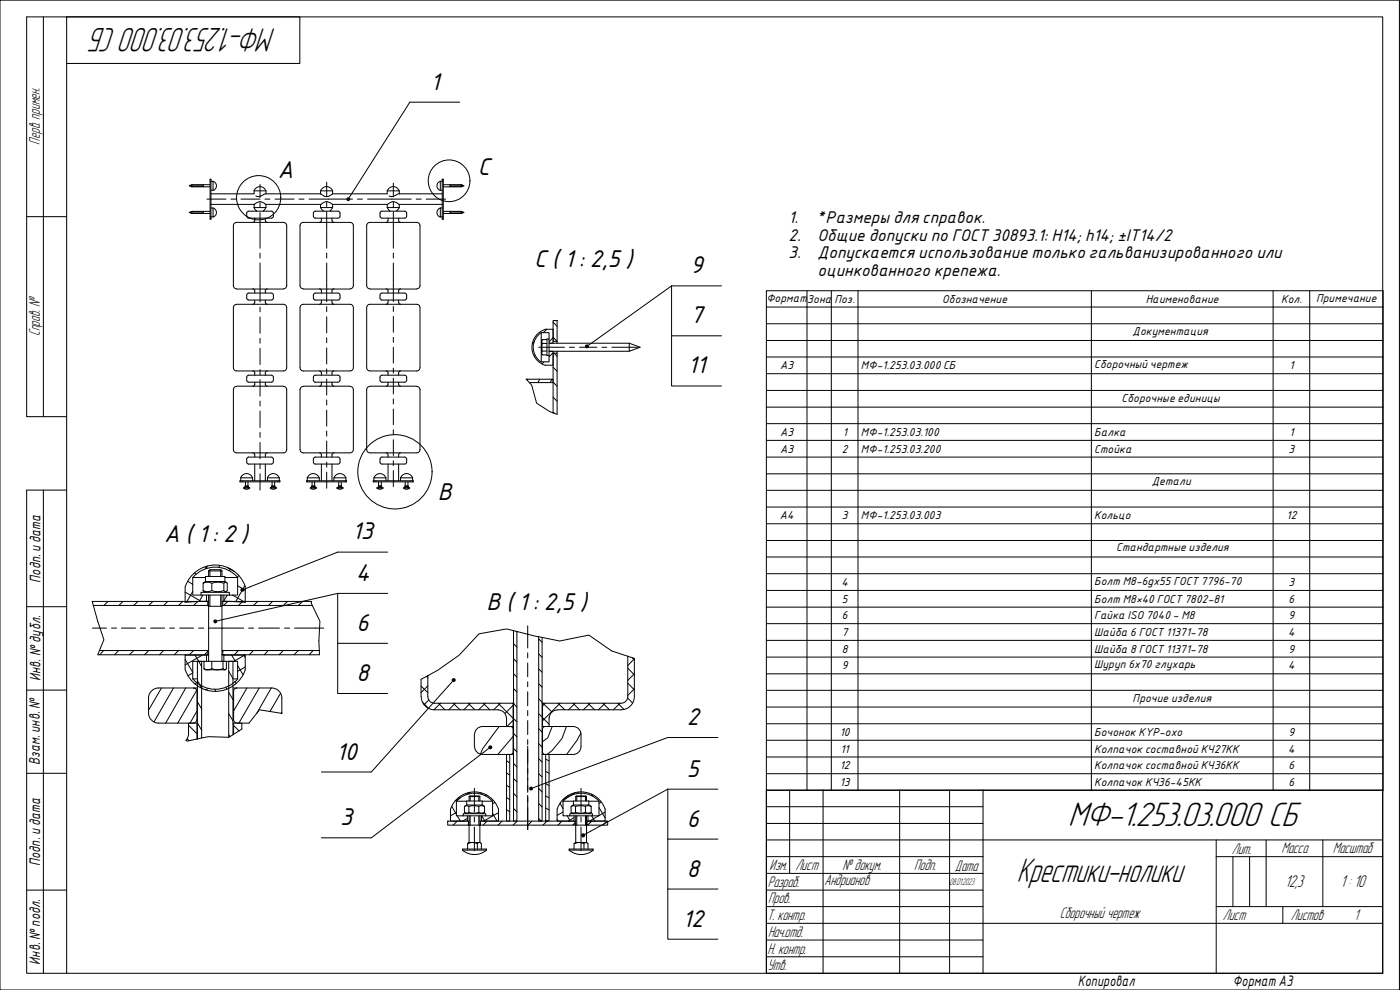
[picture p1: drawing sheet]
<svg xmlns="http://www.w3.org/2000/svg" width="420mm" height="297mm" viewBox="0 0 420 297" stroke-linecap="round" stroke-linejoin="round" font-family="sans-serif">
<g fill="none" stroke="#000" stroke-width=".3">
<path d="M0 0h420v297h-420zM13 5.1v119.9M20 5.1h395v286.9h-395zM20 19h70v-13.9h-82v119.9h12M138 30.7h-15l-18.2 28.5M56.8 55.7l.8-.3v.7zM57.3 55.9h3.7M57.3 55.5h3.7M57.6 56.1h5.5M57.6 55.4h5.5M61 55.4v.7M62.1 59.7h5.7"/>
<path d="M63.1 53.8h.2v12h-.2zM63.3 54.4h.6M63.9 54.4v2.7h-.6M63.9 54.4a1.43 1.43 0 0 1 1.1 1.4 1.43 1.43 0 0 1-1.1 1.3M69.3 59.7h1.5M72.3 59.7h5.7M76.2 57.3a1.87 1.87 0 0 1 1.8-1.3 1.87 1.87 0 0 1 1.8 1.3M76.3 57.3h3.5v.9M76.3 57.3v.9h-13M78 55.4v3.9M79.5 59.7h1.5M79.8 58.2h-.2a3.2 3.2 0 0 1-2.8 .6"/>
<path d="M79.8 58.2h16.5M82.6 59.7h5.7M89.7 59.7h1.5M92.8 59.7h13M96.2 57.3a1.87 1.87 0 0 1 1.8-1.3 1.87 1.87 0 0 1 1.8 1.3M98 54.7v4.2M99.8 57.3h-3.6l.1 .9a2.32 2.32 0 0 0 3.5 0M99.8 57.3v.9M107.3 59.7h1.5M110.3 59.7h13.1M116.2 57.3h3.6M116.2 57.3v.9h-16.4"/>
<path d="M116.2 57.3a1.87 1.87 0 0 1 1.8-1.3 1.87 1.87 0 0 1 1.8 1.3M118 54.9v4.1M119.8 58.2h-.2a3.2 3.2 0 0 1-2.8 .6M119.8 57.3v.9M119.8 58.2h12.9M124.9 59.7h1.5M127.9 59.7h5.8M132.1 54.4a1.43 1.43 0 0 0-1 1.4 1.43 1.43 0 0 0 1 1.3M132.1 54.4v2.7h.6M132.1 54.4h.6M132.7 53.8h.3v12h-.3zM133 56.1h5.4"/>
<path d="M133 55.4h5.4M135.1 55.9h3.6M135.1 55.5h3.6M135.1 55.4v.7M138.4 55.4l.9 .3-.9 .4zM8 65h12M56.8 63.7l.8-.3v.7zM57.3 63.9h3.7M57.3 63.5h3.7M57.6 64.1h5.5M57.6 63.4h5.5M61 63.4v.7"/>
<path d="M63.3 62.4h.6M63.3 61.3h13M63.9 62.4v2.7h-.6M63.9 62.4a1.43 1.43 0 0 1 1.1 1.4 1.43 1.43 0 0 1-1.1 1.3M74 63.9l.1 1.2 .5 .4M74.6 63.4h6.8l.5 .1 .1 .5M74.6 63.4l-.4 .1-.2 .5M76.2 62.3l.8 1.1M76.3 61.3a2.27 2.27 0 0 1 3.5 .1v.9h-3.5zM76.5 65.5l-.1 .9-.5 .3M78 60.8v1.5M78 63.8v10.7"/>
<path d="M78 75.9v1.6M78 78.9v11.7M79.1 63.2v.2M79.6 65.5l.1 .9 .5 .3M79.8 62.3l-.7 .9M79.8 61.3h16.5M82 63.9v1.2l-.3 .3-7.1 .1M85 66.7h-14a.98 .98 0 0 0-1 1v18a.99 .99 0 0 0 1 1M85.1 66.7a.98 .98 0 0 1 .9 1v18a.99 .99 0 0 1-.9 1M91 66.7a.98 .98 0 0 0-1 1v18a.99 .99 0 0 0 1 1M91.1 66.7h14a.98 .98 0 0 1 .9 1v18a.99 .99 0 0 1-.9 1M94 63.9l.1 1.2 .5 .4 7.1-.1 .3-.3v-1.2"/>
<path d="M94 64l.2-.5 .4-.1h6.8l.5 .1 .1 .5M96.2 62.3l.8 1.1M96.3 61.3a2.27 2.27 0 0 1 3.5 .1v.9h-3.6zM96.5 65.5l-.1 .9-.5 .3M98 60.4v1.6M98 63.4v11.1M98 75.9v1.6M98 78.9v11.6M99.1 63.2v.2M99.6 65.5l.1 .9 .5 .3M99.8 62.3l-.7 .9M99.8 61.3h16.5"/>
<path d="M114 63.9l.1 1.2 .3 .3 7 .1M116.2 62.3l.1-1a2.27 2.27 0 0 1 3.5 .1v.9M116.2 62.3h3.6M116.2 62.3l.8 1.1M116.5 65.5l-.1 .9-.5 .3M118 60.6v1.5M118 63.5v11M118 75.9v1.6M118 78.9v11.6M119.1 63.2v.2M119.6 65.5l.1 .9 .5 .3M119.8 62.3l-.7 .9"/>
<path d="M119.8 61.3h12.9M121.4 63.4h-6.8l-.4 .1-.2 .5M121.4 63.4l.5 .1 .1 .5M122 63.9v1.2l-.6 .4M125 66.7h-14a.98 .98 0 0 0-1 1v18a.99 .99 0 0 0 1 1M125.1 66.7a.98 .98 0 0 1 .9 1v18a.99 .99 0 0 1-.9 1M132.1 62.4a1.43 1.43 0 0 0-1 1.4 1.43 1.43 0 0 0 1 1.3M132.1 62.4v2.7h.6M132.1 62.4h.6M133 64.1h5.4M133 63.4h5.4M135.1 63.4v.7"/>
<path d="M135.1 63.9h3.6M135.1 63.5h3.6M138.4 63.4l.9 .3-.9 .4zM71.1 86.7h13.9M74.6 87.9h6.8l.5 .2 .1 .4v1.2l-.6 .3h-6.8M74.6 87.9l-.4 .2-.2 .4 .1 1.2 .5 .3M75.9 86.7l.4 .1 .2 .5M76.5 90l-.1 .9-.5 .4M76.5 87.3v.6M78 92.1v1.5M78 95.1v4.9M79.6 90l.1 .9 .5 .4"/>
<path d="M79.6 87.3v.6M80.2 86.7l-.4 .1-.2 .5M85 91.3h-14a.98 .98 0 0 0-1 1v18a.99 .99 0 0 0 1 1h14M85.1 91.3a.98 .98 0 0 1 .9 1v18a.99 .99 0 0 1-.9 1M91 91.3a.98 .98 0 0 0-1 1v18a.99 .99 0 0 0 1 1M91.1 91.3h14a.98 .98 0 0 1 .9 1v18a.99 .99 0 0 1-.9 1h-14M91.1 86.7h13.9M94.2 88.1l.4-.2h6.8l.6 .4v1.1l-.1 .5-.5 .1h-6.8l-.4-.1-.2-.4zM95.9 86.7l.4 .1 .2 .5M96.5 90l-.1 .9-.5 .4M96.5 87.3v.6M98 92v1.5"/>
<path d="M98 95v4.9M99.6 90l.1 .9 .5 .4M99.6 87.3v.6M100.2 86.7l-.4 .1-.2 .5M111.1 86.7h13.9M115.9 86.7l.4 .1 .2 .5M116.5 90l-.1 .9-.5 .4M116.5 87.3v.6M118 91.9v1.6M118 94.9v4.8M119.6 90l.1 .9 .5 .4M119.6 87.3v.6"/>
<path d="M120.2 86.7l-.4 .1-.2 .5M121.4 87.9h-6.8l-.4 .2-.2 .4 .1 1.2 .3 .3h7M121.4 87.9l.5 .2 .1 .4v1.2l-.6 .3M125 91.3h-14a.98 .98 0 0 0-1 1v18a.99 .99 0 0 0 1 1h14M125.1 91.3a.98 .98 0 0 1 .9 1v18a.99 .99 0 0 1-.9 1M162.4 99.8a5.2 5.2 0 0 0 0 8.8M162.4 99.8v8.8h2.4v-1.9M162.4 99.8h2.4v1.9M163.6 98.8h2.4v4.2h-1.2h24M163.6 98.8a5.6 5.6 0 0 0-4 5.4 5.6 5.6 0 0 0 4 5.4M164.1 98.8l-1 1M166 96.2h1.2v6.2h-1.2z"/>
<path d="M166 96.7l1.2 1.2M201.5 85.8v15h15M201.5 85.8l-24.8 17.8M201.5 85.8h15M230 87.2h185.1v150h-185.1zM230 92.1h185.1M230 97.1h185.1M242.2 87.2v150M249.5 87.2v150M257.5 87.2v150M327.5 87.2v150M382.1 87.2v150"/>
<path d="M393.1 87.2v150M71 115.9a.98 .98 0 0 0-1 1v18a.99 .99 0 0 0 1 1h14M71.1 115.9h13.9M74.6 112.6h6.8l.5 .1 .1 .4v1.2l-.3 .3-7.1 .1M74.6 112.6l-.4 .1-.2 .4 .1 1.2 .5 .4M75.9 111.3l.5 .4 .1 .9M76.5 115.3l-.2 .4-.4 .2M76.5 114.7v.6M78 101.5v1.5M78 104.5v4.9M78 110.9v1.5M78 113.9v5"/>
<path d="M79.6 115.3l.2 .4 .4 .2M79.6 114.7v.6M80.2 111.3l-.5 .4-.1 .9M85.1 115.9a.98 .98 0 0 1 .9 1v18a.99 .99 0 0 1-.9 1M91 115.9a.98 .98 0 0 0-1 1v18a.99 .99 0 0 0 1 1M91.1 115.9h13.9M94.2 112.7l.4-.1h6.8l.6 .3v1.2l-.1 .4-.5 .2h-6.8l-.5-.4zM95.9 111.3l.5 .4 .1 .9M96.5 115.3l-.2 .4-.4 .2M96.5 114.7v.6M98 101.3v1.6M98 104.4v4.8"/>
<path d="M98 110.7v1.5M98 113.7v4.8M99.6 115.3l.2 .4 .4 .2M99.6 114.7v.6M100.2 111.3l-.5 .4-.1 .9M105.1 115.9a.98 .98 0 0 1 .9 1v18a.99 .99 0 0 1-.9 1h-14M111 115.9a.98 .98 0 0 0-1 1v18a.99 .99 0 0 0 1 1h14M111.1 115.9h13.9M115.9 111.3l.5 .4 .1 .9M116.5 115.3l-.2 .4-.4 .2M116.5 114.7v.6M118 101.2v1.5"/>
<path d="M118 104.2v4.8M118 110.5v1.4M118 113.5v4.7M118 119.7v1.5M119.6 115.3l.2 .4 .4 .2M119.6 114.7v.6M120.2 111.3l-.5 .4-.1 .9M121.4 112.6h-6.8l-.4 .1-.2 .4 .1 1.2 .3 .3 7 .1M121.4 112.6l.5 .1 .1 .4v1.2l-.6 .4M125.1 115.9a.98 .98 0 0 1 .9 1v18a.99 .99 0 0 1-.9 1M157.9 113.8h8.1v1h-7.1zM158.4 113.8l-.2 .2"/>
<path d="M158.9 114.8l.7 .8 1.4 5.4 4 2.5 1 .4M160.3 102.5l-.5 .6M160.7 106.7l-.4 .3M161.7 104.2h7.7M162 113.8l-.6 1M162.8 101.9l-.2 .6 .2 .5-.2 1.2 .2 2.3M162.8 101.9l-.2 .3v4l.2 .3M162.8 106.5h1.3M162.8 101.9h1.3M162.8 103h1.3M162.8 105.3h1.3M163.3 108.6l-.6 .5"/>
<path d="M164.1 101.7h.7v5h-.7zM165.7 113.8l-.6 1M166 106h1.2v18.3l-1.2-.4zM166 101.2l1.2 1.2v.6M166 119.2l1.2 1.2M166 114.7l1.2 1.2M166 110.2l1.2 1.2M166 105.8l-1.2 1.2M166 101.3l-1.2 1.2M166.3 106l.9 .9M167.2 105.4v.6M170.9 104.2h1.5"/>
<path d="M173.9 104.2h5.2M180.7 104.2h1.4M183.6 104.2h7.8M188.8 103l3.4 1.2-3.4 1.2zM188.8 105.4h-24h1.2v4.2h-2.4M201.5 100.8v15h15M230 102.2h185.1M230 107.1h185.1M230 112.1h185.1M230 117.1h185.1M74.6 137.1h6.8l.5 .2 .1 .4v1.2l-.6 .3h-6.8M74.6 137.1l-.4 .2-.2 .4 .1 1.2 .5 .3"/>
<path d="M75.9 135.9l.5 .3 .1 .9M76.5 139.2v5.1M78 120.3v1.5M78 123.3v5M78 129.7v1.5M78 132.8v4.9M78 139.2v1.4M79.6 139.2v5.1M80.2 135.9l-.5 .3-.1 .9M94.2 137.3l.4-.2h6.8l.6 .4v1.1l-.1 .5-.5 .1h-6.8l-.4-.1-.2-.4zM95.9 135.9l.5 .3 .1 .9M96.5 139.2v5.1"/>
<path d="M98 120v1.5M98 123v4.9M98 129.3v1.6M98 132.3v4.9M98 138.7v1.5M99.6 139.2v5.1M100.2 135.9l-.5 .3-.1 .9M115.9 135.9l.5 .3 .1 .9M116.5 139.2v5.1M118 122.7v4.7M118 129v1.5M118 131.9v4.8"/>
<path d="M118 138.2v1.5M119.6 139.2v5.1M120.2 135.9l-.5 .3-.1 .9M121.4 137.1h-6.8l-.4 .2-.2 .4 .1 1.2 .3 .3h7M121.4 137.1l.5 .2 .1 .4v1.2l-.6 .3M166 123.7l.4 .3M230 137.1h185.1M230 122.2h185.1M230 127.1h185.1M230 132.1h185.1M13 147.1v144.9M20 147.1h-12v144.9h12"/>
<path d="M72 144.3h12v.3h-12zM72.2 143.4a1.87 1.87 0 0 1 1.8-1.3 1.87 1.87 0 0 1 1.8 1.3M72.3 143.4h3.5v.9M72.3 143.4v.9M73.1 146.5l.7 .3 1.1-.3M73.2 146.4h1.7M73.2 146.4h.1M73.5 146v.4M73.7 145.8h.7M73.7 145.8l-.2 .2 .9-.2M73.7 144.6v1.2M74.2 146v.4"/>
<path d="M74.4 145.8l.1 .6M74.4 145.8h.1M74.4 144.6v1.2M74.9 146.4h.1M78 142.2v4.9M80.2 143.4a1.87 1.87 0 0 1 1.8-1.3 1.87 1.87 0 0 1 1.8 1.3M81.1 146.5l.7 .3 1.1-.3M81.2 146.4h1.7M81.2 146.4h.1M81.5 146v.4M81.6 145.8h.8M81.6 145.8h.1"/>
<path d="M81.7 145.8h.7M81.7 144.6v1.2M82.2 146v.4M82.4 145.8l.2 .6M82.4 145.8h.1M82.4 144.6v1.2M82.9 146.4h.1M83.8 143.4h-3.5v.9M83.8 143.4v.9M92 144.3h12v.3h-12zM92.2 143.4h3.6M92.2 143.4v.9"/>
<path d="M92.2 143.4a1.87 1.87 0 0 1 1.8-1.3 1.87 1.87 0 0 1 1.8 1.3M93.1 146.5l.7 .3 1.1-.3M93.2 146.4h1.7M93.2 146.4h.1M93.5 146v.4M93.6 145.8h.8M93.6 145.8h.1M93.7 145.8h.7M93.7 144.6v1.2M94.2 146v.4M94.4 145.8l.2 .6M94.4 145.8h.1"/>
<path d="M94.4 144.6v1.2M94.9 146.4h.1M95.8 143.4v.9M98 141.7v4.8M100.2 143.4h3.6v.9M100.2 143.4v.9M100.2 143.4a1.87 1.87 0 0 1 1.8-1.3 1.87 1.87 0 0 1 1.8 1.3M101.1 146.5l.7 .3 1.1-.3M101.2 146.4h1.7M101.2 146.4h.1M101.5 146v.4M101.7 145.8h.7"/>
<path d="M101.7 145.8l-.2 .2 .9-.2M101.7 144.6v1.2M102.2 146v.4M102.4 145.8l.2 .6M102.4 145.8h.1M102.4 144.6v1.2M102.9 146.4h.1M112 144.3h12v.3h-12zM112.2 144.3v-.9h3.6v.9M112.2 143.4a1.87 1.87 0 0 1 1.8-1.3 1.87 1.87 0 0 1 1.8 1.3M113.1 146.5l.7 .3 1.1-.3M113.2 146.4h1.7"/>
<path d="M113.2 146.4h.1M113.5 146v.4M113.6 145.8h.8M113.6 145.8h.1M113.6 144.6v1.2M114.2 146v.4M114.4 145.8l.2 .6M114.4 145.8h.1M114.4 144.6v1.2M114.9 146.4h.1M118 141.2v4.8M120.2 143.4a1.87 1.87 0 0 1 1.8-1.3 1.87 1.87 0 0 1 1.8 1.3"/>
<path d="M121.1 146.5l.7 .3 1.1-.3M121.2 146.4h1.7M121.2 146.4h.1M121.5 146v.4M121.6 145.8h.8M121.6 145.8h.1M121.6 144.6v1.2M122.2 146v.4M122.4 145.8l.2 .6M122.4 145.8h.1M122.4 144.6v1.2M122.9 146.4h.1"/>
<path d="M123.8 143.4h-3.6v.9M123.8 143.4v.9M230 142.2h185.1M230 147.1h185.1M230 152.1h185.1M230 157.1h185.1M55.6 177.7l4.8 2.8M56.3 174.4l1.5 .9M57.8 177.5l-1.8 3.1M57.9 173.3a8.9 8.9 0 0 1 13.5 0M58.4 171.9l.5 .4M60.3 178.5v-.8h8.5v.8"/>
<path d="M60.3 178.5h8.5M60.9 178.5l-1.1 2M61 177.2l.7 .5M61 175v2.2M61.5 170.1l.7 .4M61.7 173.3h-3.9v5.2h2.5M61.7 173h5.8v1.5h-5.8zM61.7 174.5l-.7 .5 .7-.3h1.2a1.44 1.44 0 0 0 1.6 0h1.7l1 .3 .5-.3 .5 .3v2.2l-.3 .3h-.5l-.2-.3-1 .3h-1.7a1.44 1.44 0 0 0-1.6 0h-1.2l-.7-.3M62 178.5v1.9M62.2 169.8l-.5 .9M62.6 171.3l.4-.4h3.2l.4 .4M62.6 178.5l-.1 19.9"/>
<path d="M62.6 171.3h4M62.6 171.3v1.7M63 170.9v2.1M63 178.5v3.4M63.6 175v2.2M66 169.7l-.3 .6M66.2 170.9v2.1M66.2 178.5v3.4M66.6 178.5v19.9M66.6 171.3v1.7M67.2 175v2.2M67.2 178.5v2"/>
<path d="M67.5 173.3h3.8M67.5 174.5l.4 .3M67.9 177.5l-.4 .2M68.1 170.2l2.3 1.4M68.2 178.5l-1 1.8M69.1 170.7l-.3 .5M69.8 178.5l3.7 2.2M71.3 173.3v5.2h-2.5M71.3 175.8l2.3 1.3M71.6 172.6l-.4 .6M73.5 175.8l-2.8 4.7M101.3 178v15h15"/>
<path d="M101.3 178l-36.1 8.3M101.3 178h15M116.3 165.7h-15l-28 11.1M230 162.2h185.1M230 167.1h185.1M230 172.1h185.1M230 177.2h185.1M8 182h12M27.7 180.5h34.7v1.2h-34.4zM27.7 188.5h4.2M27.9 180.5l-.2 .1M28 181.7l3.2 10.2-1.4 3.3"/>
<path d="M29.8 195.2h32.6v1.3h-33.1zM31.1 195.2l-1.2 1.3M32.4 180.5l-1.2 1.2M33.5 188.5h1.5M35.6 195.2l-1.2 1.3M36.4 188.5h4.3M36.9 180.5l-1.2 1.2M40.1 195.2l-1.2 1.3M41.4 180.5l-1.3 1.2M42.2 188.5h1.5M44.6 195.2l-1.2 1.3M45.2 188.5h4.2"/>
<path d="M45.9 180.5l-1.3 1.2M49.1 195.2l-1.2 1.3M50.4 180.5l-1.3 1.2M50.9 188.5h1.5M53.6 195.2l-1.3 1.3M53.9 188.5h4.2M54.9 180.5l-1.3 1.2M55.6 197.9l2.2 3.8M55.8 196.5l-.2 .1M58.1 195.2l-1.3 1.3M58.5 196.6l2 3.4M59.4 180.5l-1.3 1.2"/>
<path d="M59.6 188.5h1.6M60.7 196.6l-5.1 2.9M61.2 198.4h10.1v5.3h-1.4M61.2 198.4h-3.4v5.3M61.2 198.4v2.2M62 198.4v-1.8h-6.4v4.4a9.5 9.5 0 0 0 9 6.4 9.5 9.5 0 0 0 9-6.4v-4.4h-6.4v1.8M62 180.4l-6.4 .3v-4.7a9.5 9.5 0 0 1 9-6.5 9.5 9.5 0 0 1 9 6.5v4.7l-6.4-.3M62 180.4h.6M62.4 180.5h.2M62.4 181.7l.2 .1M62.4 196.5l.2-.1-.6 .2M62.4 195.4l-1.1 1.1"/>
<path d="M62.6 195.1l-.2 .1M62.6 181.9h4M62.6 188.5h10.6M63.6 198.4v2.2M66.6 195.1l.3 .1M66.9 195.2h28.9l.1 1.3h-29zM66.9 180.5h26.6l-.1 .5 .3 .7h-26.8zM66.9 180.5h-.3M66.9 181.7l-.3 .1M66.9 196.5l-.3-.1 .6 .2M66.9 198.4v2.2M67.1 195.2l-.2 .2"/>
<path d="M67.9 198.4v2.2l-.5 .4-.5-.4M68.3 180.5l-1.2 1.2M69.5 196.6l1.1 1.8M71.3 199.7l1.7 2.8M71.6 195.2l-1.3 1.3M72.8 180.5l-1.2 1.2M73.2 196.6l.4 .6M73.4 196.5l.2 .1M73.4 196.6l-3.2 1.8M74.6 188.5h1.5M76.1 195.2l-1.3 1.3M77.3 180.5l-1.2 1.2"/>
<path d="M77.6 188.5h6.3M80.5 195.2l-1.2 1.3M81.8 180.5l-1.2 1.2M85 195.2l-1.2 1.3M85.4 188.5h1.5M86.3 180.5l-1.3 1.2M88.4 188.5h8.8M89.5 195.2l-1.2 1.3M90.8 180.5l-1.3 1.2M93.7 181.7l2.3 4.7-.3 5.9 .1 2.9M94 195.2l-1.2 1.3M101.3 193v15.1h15"/>
<path d="M154.1 189.2l-2.1-.5-8.2 1.5-6 6.4-6.4 4.5-3 1.6M154.1 189.2v57.2h1v-56.9M154.1 193.2l1 1M154.1 197.7l1 1M154.1 189.2l1 .3M154.9 189.4l.2 .3M155.1 189.5l6.6 1.6M158.4 187.8v6.6M158.4 195.9v1.5M158.4 198.9v4.2M161.7 191.1v55.3h1v-55.2M161.7 196.2l1 1"/>
<path d="M161.7 191.7l1 1M161.7 191.1l1 .1M162.7 191.2l5.3 1.1 8.7-1.8 6.9 4.8 4.8 1.6M188.4 196.9l2 .6v11.5M188.4 196.9v12.1M189.7 197.3l.7 .7M190.4 197.7l-2 2M230 182.2h185.1M230 187.1h185.1M230 192.1h185.1M230 197.2h185.1M8 207.1h12"/>
<path d="M44.6 213.9a3 3 0 0 0 3 3.1h10.5M48.5 206.4l-3.9 6.7M52.1 206.4l-5.9 10.2M55.8 206.4l-6.1 10.6M56.6 217.6l2.5 2.5M57.8 201.9l-1.4 .8M57.8 203.7h1.4M57.9 203.7a8.9 8.9 0 0 0 13.5 0M58.1 206.4a.98 .98 0 0 1 1 1M59 207.2l-5.7 9.8M59.1 215.9a.98 .98 0 0 1-1 1M59.1 204.8l-.6 .4"/>
<path d="M59.1 213.3l-2.1 3.7M59.1 217h.1M59.1 207.4v8.5M59.2 206.4h-11.6a3 3 0 0 0-3 3v4.5M59.2 216.9l1.3 2.2M59.2 210.6l1.3 2.1M59.2 204.2l1.4 2.4M61.2 200.6a2.33 2.33 0 0 0 2.4 0M61.2 200.6l.4 .4 6.2-.2M62.5 206.6l-.8 .4M63.6 200.6a4.6 4.6 0 0 0 3.3 0M64.4 206.7l.4 .7"/>
<path d="M67.8 206.2l.3 .5M68.6 214.1l1.3 2.2M68.6 207.8l1.3 2.1M68.6 201.4l1.3 2.2M69.9 217h.2M69.9 206.4h11.7M70.1 217h2.5v1.7l-2.5 1.6zM70.1 207.4v8.5a.98 .98 0 0 0 1 1M70.1 217.7l1.7 1.6M70.5 204.5l.3 .6M71.1 206.4a.98 .98 0 0 0-1 1M73.6 200.1l-2.3 1.3"/>
<path d="M74.1 206.4l-4 6.9M77.8 206.4l-6.1 10.6M81.4 206.4l-4.3 7.6M81.6 206.4a3 3 0 0 1 3 3v4.5M84.2 208l-3.2 5.5M84.6 213.9l-6.7-.9-3.2 4h-3.6M84.6 213.7l-.2 .3M126.4 205.9l2 1.9M126.4 209a4 4 0 0 0 4 4h19.2M126.9 210.8l1.6 1.7M128 202.9l.4 .4M128.4 209a2 2 0 0 0 2 2h23.6v7h-2v-2.6"/>
<path d="M128.4 205.8l-2 2M128.4 202.7v6.3M128.4 202.7l-2 1.1v5.2M128.7 210l-1.4 1.4M131.6 211l1.9 2M132.2 211l-2 2M135.8 204.5l-24.4 27.1h-14.9M136 211l2 2M136.7 211l-2 2M140.5 211l2 2M141.2 211l-2 2M145 211l2 2"/>
<path d="M145.7 211l-2.1 2M149.5 211l4.5 4.5M149.6 213a2.38 2.38 0 0 1 2.4 2.4M149.8 218l-5 6.6-.6 1.6M150.2 211l-2.1 2M152 218h.1M154 211h.1M154 216.1l-1.9 1.9M154 211.6l-2.4 2.4M154 218h.1M154.1 206.6l1 1M154.1 211.1l1 1"/>
<path d="M154.1 215.6l1 1M154.1 202.2l1 .9M158.4 204.6v1.4M158.4 207.6v4.2M158.4 213.2v1.5M158.4 216.2v4.2M161.7 218.6l1 1M161.7 214.2l1 .9M161.7 209.7l1 1M161.7 205.2l1 1M161.7 200.7l1 1M162.7 211h.1"/>
<path d="M162.7 218h.1M162.8 215.3l2 2M162.9 211l2.7 2.6M163.6 218h8.4M163.6 218a.79 .79 0 0 0-.8 .8v6.8M163.6 211l-.8 .8M165.7 218l-1.3 3.3-1.6 1.3M167.2 213a2.38 2.38 0 0 0-2.4 2.4M167.4 211l2.1 2M168.1 211l-5.3 5.3M170 218l-1.3 3.6-3 3.6-1.6 1.2M172 211l1.9 2"/>
<path d="M172 218a2.38 2.38 0 0 1 2.4 2.4v3.6a2.38 2.38 0 0 1-2.4 2.4M172.6 211l-2 2M174.3 219.9l-1.1 2.1-3.1 4.4M176.5 211l1.9 2M177.1 211l-2 2M180.9 211l2 2M181.6 211l-2 2M185.4 211l1.9 1.8M186.1 211l-2 2M188.3 209.4l1.6 1.5M188.4 209a2 2 0 0 1-2 2h-23.6v7h2v-2.6M188.4 205l2 2"/>
<path d="M188.4 200.5l2 2M190.4 209a4 4 0 0 1-4 4h-19.2M190.4 206.7l-2 1.9M190.4 202.2l-2 1.9M230 202.2h185.1M230 207.1h185.1M230 212.1h185.1M230 217.2h185.1M8 232h12M56.1 221.7l.6 .5M59.1 221.7l-2.9 .7-.4-.2M59.1 221.7v-4.7h-2.5l-.1 3.6-.7 1.6"/>
<path d="M59.1 221.7h.1M60.5 221.4v-23h-1.3v23.3M60.5 221.4l-1.3 .3M68.6 221.2l-6.1-.2-2 .4M68.6 220.5l.4 .5M69.9 220.5v-22.1h-1.3v22.8M69.9 220.5l-1.3 .7M70.1 220.3l-.2 .2M137.7 239.3l.2 .3M138 239.5l-1.3 .8M140.6 237.9l.2 .3M140.8 239l.2-.2h2.8l.2 .2"/>
<path d="M140.8 239v1.3M140.8 239h3.2M141 237.7l-1.1 .7M141.1 238.8v1.5M142.4 236.5v7.1M143.7 238.8v1.5M144 239v1.3M144.2 237.9l.3 .4M146 238.6l-.4 .1M146.6 224.6l-35.2 26.8h-14.9M152 226.4h1v20h-1zM152 239.3l1 .6"/>
<path d="M152 235.6l1 .6M152 232l1 .5M152 228.3l1 .6M154 225.6v-6.8a.79 .79 0 0 0-.8-.8h-8.4a2.38 2.38 0 0 0-2.4 2.4l.1 4.1a2.38 2.38 0 0 0 2.3 1.9h9.3M154 225.6a.79 .79 0 0 1-.8 .8M154 221l-4.6 5.4M154.1 224.6l1 1M154.1 238l1 1.1M154.1 220.1l1 1M154.1 233.6l1 1M154.1 229.1l1 1M158.4 221.9v1.5"/>
<path d="M158.4 223.9v13.8M158.4 238.6v10.3M161.7 236.6l1 1M161.7 232.1l1 1M161.7 227.6l1 1M161.7 223.1l1 1M162.7 226.4h9.3M162.8 225.6a.79 .79 0 0 0 .8 .8M163.8 226.4h1v20h-1zM163.8 238.8l1 .6M163.8 235.1l1 .6M163.8 231.4l1 .6"/>
<path d="M163.8 227.8l1 .5M170.4 238.7l.2 .4M172.7 237.9l-3.9 2.1M172.8 239l.2-.2h2.8l.2 .2M172.8 239h3.2M172.8 239v1.3M173.1 238.8v1.5M173.4 237.7l.3 .3M174.4 236.5v7.1M175.7 238.8v1.5M176 239v1.3M177.5 238.3l.3 .6"/>
<path d="M177.9 238.5l-.4 .2M200.4 236.8v15h15.1M200.4 236.8l-24.8 13.5M200.4 236.8h15.1M215.5 221.3h-15.1l-40.4 15.1M230 237h185v55h-185zM230 222.1h185.1M230 227.1h185.1M230 232.1h185.1M237 237v25.1M247 237v55M270 237v55"/>
<path d="M285 237v55M295 237v55M134.4 246.4h6.2v1.2h-6.2zM135.2 242.7v3.7h5.1v-1.6M135.2 242.8a7.6 7.6 0 0 1 7.2-5.2 7.6 7.6 0 0 1 7.2 5.2M135.6 241.9l1.4 2.4M137 240.4v4.4h2M137 243.8l-1.8 1M137 240.4h3.1M137 240.4a7.2 7.2 0 0 1 10.8 0M137.2 246.4l-1.2 1.2M137.2 244.8l1 1.6"/>
<path d="M138.8 255.1a5.6 5.6 0 0 0 7.2 0M138.8 255.1v-.4h7.2v.4M138.8 255.1h7.2M139 244.8v-.7h6.8v.7M139 244.8h6.8M139.5 243.8l.6 .3M140.1 240.3h4.6v1.2h-4.6zM140.1 241.5l-.6 .4M140.3 245.5l-1.5 .9M140.3 253.2v1.5M140.6 247.4l-.1 .2M140.6 247.6h3.6"/>
<path d="M140.6 246.4h.2M140.7 242v1.8M140.8 252.8l-.5 .4a2.99 2.99 0 0 1 3 0 .67 .67 0 0 1 .6-.4 .67 .67 0 0 1 .6 .4v1.5M140.8 244.8v8M140.8 252.8h3.2M141.1 244.8v2.8M142.4 245.2v1.4M142.4 248.1v7.2M143.3 253.2v1.5M143.7 242v1.8M143.7 244.8v2.8M144 252.8h.1"/>
<path d="M144 244.8v8M144 246.4h.2M144.2 246.4h28.4v1.2h-28.4zM144.6 244.8l.9 1.6M144.7 240.4h3.1M144.7 241.5l.7 .5M145.4 242l-.9-.3-.8 .3-1.5-.3-1.5 .3-.6-.3-.7 .3v1.8l.4 .2 .9-.2 .8 .2 2.2-.2 1.3 .2 .4-.2M145.4 243.8l-.7 .3M145.4 242v1.8M146.2 246.4l-1.2 1.2M147.8 240.4v4.4h-2M147.8 244l1.4 2.4"/>
<path d="M148.5 240.8l-.7 .4M149.6 242.7v3.7h-5.1v-1.6M149.6 243.8l-4.4 2.6M150.7 246.4l-1.2 1.2M152 242.9l1 .7M154.1 242.6l1 1M155.2 246.4l-1.2 1.2M159.6 246.4l-1.2 1.2M161.7 245.6l.7 .8M161.7 241.1l1 1M163.8 246.1l.5 .3M163.8 242.4l1 .6"/>
<path d="M164.1 246.4l-1.2 1.2M167.2 242.7v3.7h5.1v-1.6M167.2 245.9l.3 .5M167.2 242.8a7.6 7.6 0 0 1 7.2-5.2 7.6 7.6 0 0 1 7.2 5.2M168.1 241l.9 1.6M168.7 246.4l-1.3 1.2M169 243.6l-1.8 1.1M169 240.4a7.2 7.2 0 0 1 10.8 0M170.2 244.8l.9 1.6M170.8 255.1a5.6 5.6 0 0 0 7.2 0M170.8 254.7h7.2v.4h-7.2zM171 244.8v-.7h6.8v.7"/>
<path d="M171 244.8h6.8M171.5 243.8l.6 .3M172.1 240.4h-3.1v4.4h2M172.1 240.3h4.6v1.2h-4.6zM172.1 241.5l-.6 .4M172.3 245.3l-1.7 1.1M172.3 253.2v1.5M172.6 246.9l-.7 .7M172.6 247.6h3.6M172.6 246.4h.2M172.7 242v1.8M172.8 252.8l-.5 .4a3.1 3.1 0 0 1 3 0 .67 .67 0 0 1 .6-.4 .67 .67 0 0 1 .6 .4v1.5"/>
<path d="M172.8 252.8h3.2M172.8 244.8v8M173.1 244.8v2.8M174.4 245.2v1.4M174.4 248.1v7.2M175.3 253.2v1.5M175.7 242v1.8M175.7 244.8v2.8M176 252.8h.1M176 244.8v8M176 246.4h.2M176.2 246.4h6.2v1.2h-6.2z"/>
<path d="M176.7 240.4h3.1M176.7 241.5l.7 .5M177.4 242l-.9-.3-.8 .3-1.5-.3-1.5 .3-.6-.3-.7 .3v1.8l.4 .2 .9-.2 .8 .2 2.2-.2 1.3 .2 .4-.2M177.4 243.8l-.7 .3M177.4 242v1.8M177.5 244.8l1 1.6M177.6 246.4l-1.2 1.2M179.6 244.8l-2.7 1.6M179.8 240.4v4.4h-2M179.8 242.3l1.8 3.1M180.5 240.7l-.7 .3M181.6 242.7v3.7h-5.1v-1.6"/>
<path d="M181.6 243.6l-1.8 1.1M182.1 246.4l-1.2 1.2M200.4 251.8v14.9h15.1M230 257h65M230 252h185M230 242h65M230 247.1h65M365 257h50M365 252v40M370 257v15M375 257v15M380 252v20"/>
<path d="M397 252v20M8 267.1h12M200.4 266.7v15.1h15.1M230 272h65M230 277h185M230 262.1h65M230 267.1h65M365 272h50M385 272v5M230 282.1h65M230 287.1h65"/>
<circle cx="77.6" cy="59.3" r="6.6"/>
<circle cx="134.8" cy="54.2" r="6.3"/>
<circle cx="118.5" cy="141.6" r="11.1"/>
</g>
<g fill="#000">
<path d="M104 59.4l.4-.2h.4l.4 .4-.2 .5-.4 .3-.4-.2-.3-.3z" fill-rule="evenodd"/>
<path d="M175.8 103.4l.5-.1 .4 .3 .1 .4-.3 .4-.5 .1-.4-.2-.1-.5z" fill-rule="evenodd"/>
<path d="M72.2 176.7l.3-.3h.5l.3 .4v.4l-.3 .3h-.5l-.4-.3z" fill-rule="evenodd"/>
<path d="M64.1 186.1l.4-.2h.5l.2 .4v.4l-.5 .4-.4-.2-.3-.4z" fill-rule="evenodd"/>
<path d="M135.7 203.6l.4-.2 .5 .2 .2 .4-.1 .5-.5 .1-.4-.1-.3-.4z" fill-rule="evenodd"/>
<path d="M146.7 223.8l.6-.2 .3 .2 .2 .5-.3 .4-.4 .1-.5-.2-.1-.5z" fill-rule="evenodd"/>
<path d="M158.8 236.3l.4-.3h.4l.4 .4v.4l-.4 .4h-.5l-.3-.4z" fill-rule="evenodd"/>
<path d="M174.7 250l.9 .3v.5l-.3 .4-.5 .1-.4-.4z" fill-rule="evenodd"/>
</g>
<g font-size="10.7">
<text x="82.7" y="8.5" transform="rotate(180 82.7 8.5)">МФ-1.253.03.000 СБ</text>
<text x="320.6" y="248">МФ-1.253.03.000 СБ</text>
<text x="305.2" y="264.5">Крестики-нолики</text>
</g>
<g font-size="7">
<text x="129.2" y="26.9">1</text>
<text x="83.4" y="53.5">A</text>
<text x="143.4" y="52.5">C</text>
<text x="160.3" y="80.2">C ( 1 : 2,5 )</text>
<text x="207.2" y="82">9</text>
<text x="207.2" y="97">7</text>
<text x="206.4" y="112.1">11</text>
<text x="131.4" y="150.2">B</text>
<text x="105.7" y="161.8">13</text>
<text x="49.3" y="162.5">A ( 1 : 2 )</text>
<text x="106.7" y="174.3">4</text>
<text x="146" y="183">B ( 1 : 2,5 )</text>
<text x="107" y="189.3">6</text>
<text x="107" y="204.3">8</text>
<text x="206.1" y="217.5">2</text>
<text x="100.8" y="227.9">10</text>
<text x="206.1" y="233">5</text>
<text x="102.1" y="247.6">3</text>
<text x="206.1" y="248">6</text>
<text x="206.1" y="263">8</text>
<text x="204.9" y="278.1">12</text>
</g>
<g font-size="5.4">
<text x="385.7" y="266">12,3</text>
<text x="402.3" y="266.2">1 : 10</text>
</g>
<g font-size="4.9">
<text x="236.7" y="66.9">1.</text>
<text x="245.4" y="66.9">*Размеры для справок.</text>
<text x="236.7" y="77.4">3.</text>
<text x="236.7" y="72.2">2.</text>
<text x="245.4" y="77.4">Допускается использование только гальванизированного или</text>
<text x="245.4" y="72.2">Общие допуски по ГОСТ30893.1: Н14; h14; ±IT14/2</text>
<text x="245.4" y="82.7">оцинкованного крепежа.</text>
</g>
<g font-size="4.8">
<text x="11.9" y="43.4" transform="rotate(-90 11.9 43.4)">Перв. примен.</text>
<text x="12" y="100.9" transform="rotate(-90 12 100.9)">Справ. №</text>
<text x="369.7" y="256.1">Лит.</text>
<text x="384.6" y="256.1">Масса</text>
<text x="400" y="256.1">Масштаб</text>
<text x="230.9" y="261.1">Изм.</text>
<text x="238.7" y="261.1">Лист</text>
<text x="252.9" y="261">№ докум.</text>
<text x="274.4" y="261.2">Подп.</text>
<text x="286.6" y="261.3">Дата</text>
<text x="230.4" y="266.2">Разраб.</text>
<text x="247.4" y="265.7">Андрианов</text>
<text x="230.6" y="271.1">Пров.</text>
<text x="318.1" y="275.6">Сборочный чертеж</text>
<text x="230.3" y="276.1">Т. контр.</text>
<text x="230.5" y="281.1">Нач.отд.</text>
<text x="367" y="276.1">Лист</text>
<text x="387.4" y="276.1">Листов</text>
<text x="406.4" y="276">1</text>
<text x="230.4" y="286.1">Н. контр.</text>
<text x="230.3" y="291.1">Утв.</text>
</g>
<g font-size="4.4">
<text x="12.2" y="174.8" transform="rotate(-90 12.2 174.8)">Подп. идата</text>
<text x="12.2" y="204.3" transform="rotate(-90 12.2 204.3)">Инв. №дубл.</text>
<text x="12" y="229.5" transform="rotate(-90 12 229.5)">Взам. инв. №</text>
<text x="12.1" y="259.8" transform="rotate(-90 12.1 259.8)">Подп. идата</text>
<text x="12.1" y="289.4" transform="rotate(-90 12.1 289.4)">Инв. №подл.</text>
<text x="323.5" y="295.8">Копировал</text>
<text x="370" y="295.7">Формат A3</text>
</g>
<g font-size="3.3">
<text x="230" y="90.5">ФорматЗона</text>
<text x="250.4" y="90.9">Поз.</text>
<text x="282.8" y="90.9">Обозначение</text>
<text x="343.9" y="90.9">Наименование</text>
<text x="384.5" y="90.9">Кол.</text>
<text x="395" y="90.5">Примечание</text>
<text x="339.9" y="100.5">Документация</text>
<text x="234.1" y="110.9">А3</text>
<text x="258.4" y="110.9">МФ-1.253.03.000 СБ</text>
<text x="328.4" y="110.5">Сборочный чертеж</text>
<text x="387" y="110.9">1</text>
<text x="336.6" y="120.5">Сборочные единицы</text>
<text x="234.1" y="130.9">А3</text>
<text x="252.9" y="130.9">1</text>
<text x="258.4" y="130.9">МФ-1.253.03.100</text>
<text x="328.4" y="130.9">Балка</text>
<text x="387" y="130.9">1</text>
<text x="234.1" y="135.8">А3</text>
<text x="252.7" y="135.8">2</text>
<text x="258.4" y="135.8">МФ-1.253.03.200</text>
<text x="328.4" y="135.8">Стойка</text>
<text x="386.7" y="135.8">3</text>
<text x="345.7" y="145.7">Детали</text>
<text x="234" y="155.8">А4</text>
<text x="252.7" y="155.8">3</text>
<text x="258.4" y="155.8">МФ-1.253.03.003</text>
<text x="328.4" y="155.7">Кольцо</text>
<text x="386.1" y="155.8">12</text>
<text x="335" y="165.5">Стандартные изделия</text>
<text x="252.5" y="175.8">4</text>
<text x="328.4" y="175.5">Болт M8-6gx55 ГОСТ7796-70</text>
<text x="386.7" y="175.8">3</text>
<text x="252.7" y="180.8">5</text>
<text x="252.7" y="185.9">6</text>
<text x="328.4" y="180.8">Болт M8×40 ГОСТ7802-81</text>
<text x="328.4" y="185.9">Гайка ISO 7040 - M8</text>
<text x="386.7" y="185.9">9</text>
<text x="386.7" y="180.8">6</text>
<text x="252.7" y="190.8">7</text>
<text x="328.4" y="190.8">Шайба 6 ГОСТ11371-78</text>
<text x="386.6" y="190.9">4</text>
<text x="252.7" y="195.8">8</text>
<text x="328.4" y="195.8">Шайба 8 ГОСТ11371-78</text>
<text x="386.7" y="195.8">9</text>
<text x="252.7" y="200.8">9</text>
<text x="328.4" y="200.5">Шуруп 6x70 глухарь</text>
<text x="386.6" y="200.8">4</text>
<text x="339.9" y="210.5">Прочие изделия</text>
<text x="252" y="220.8">10</text>
<text x="328.4" y="220.8">Бочонок KYP-oxo</text>
<text x="386.7" y="220.8">9</text>
<text x="252.3" y="225.9">11</text>
<text x="328.4" y="225.9">Колпачок составной КЧ27КК</text>
<text x="386.6" y="225.9">4</text>
<text x="252" y="230.8">12</text>
<text x="328.4" y="230.8">Колпачок составной КЧ36КК</text>
<text x="386.7" y="230.8">6</text>
<text x="252" y="235.8">13</text>
<text x="328.4" y="235.8">Колпачок КЧ36-45КК</text>
<text x="386.7" y="235.8">6</text>
</g>
<text font-size="3" x="285" y="265.5">08.01.2023</text>
</svg>
